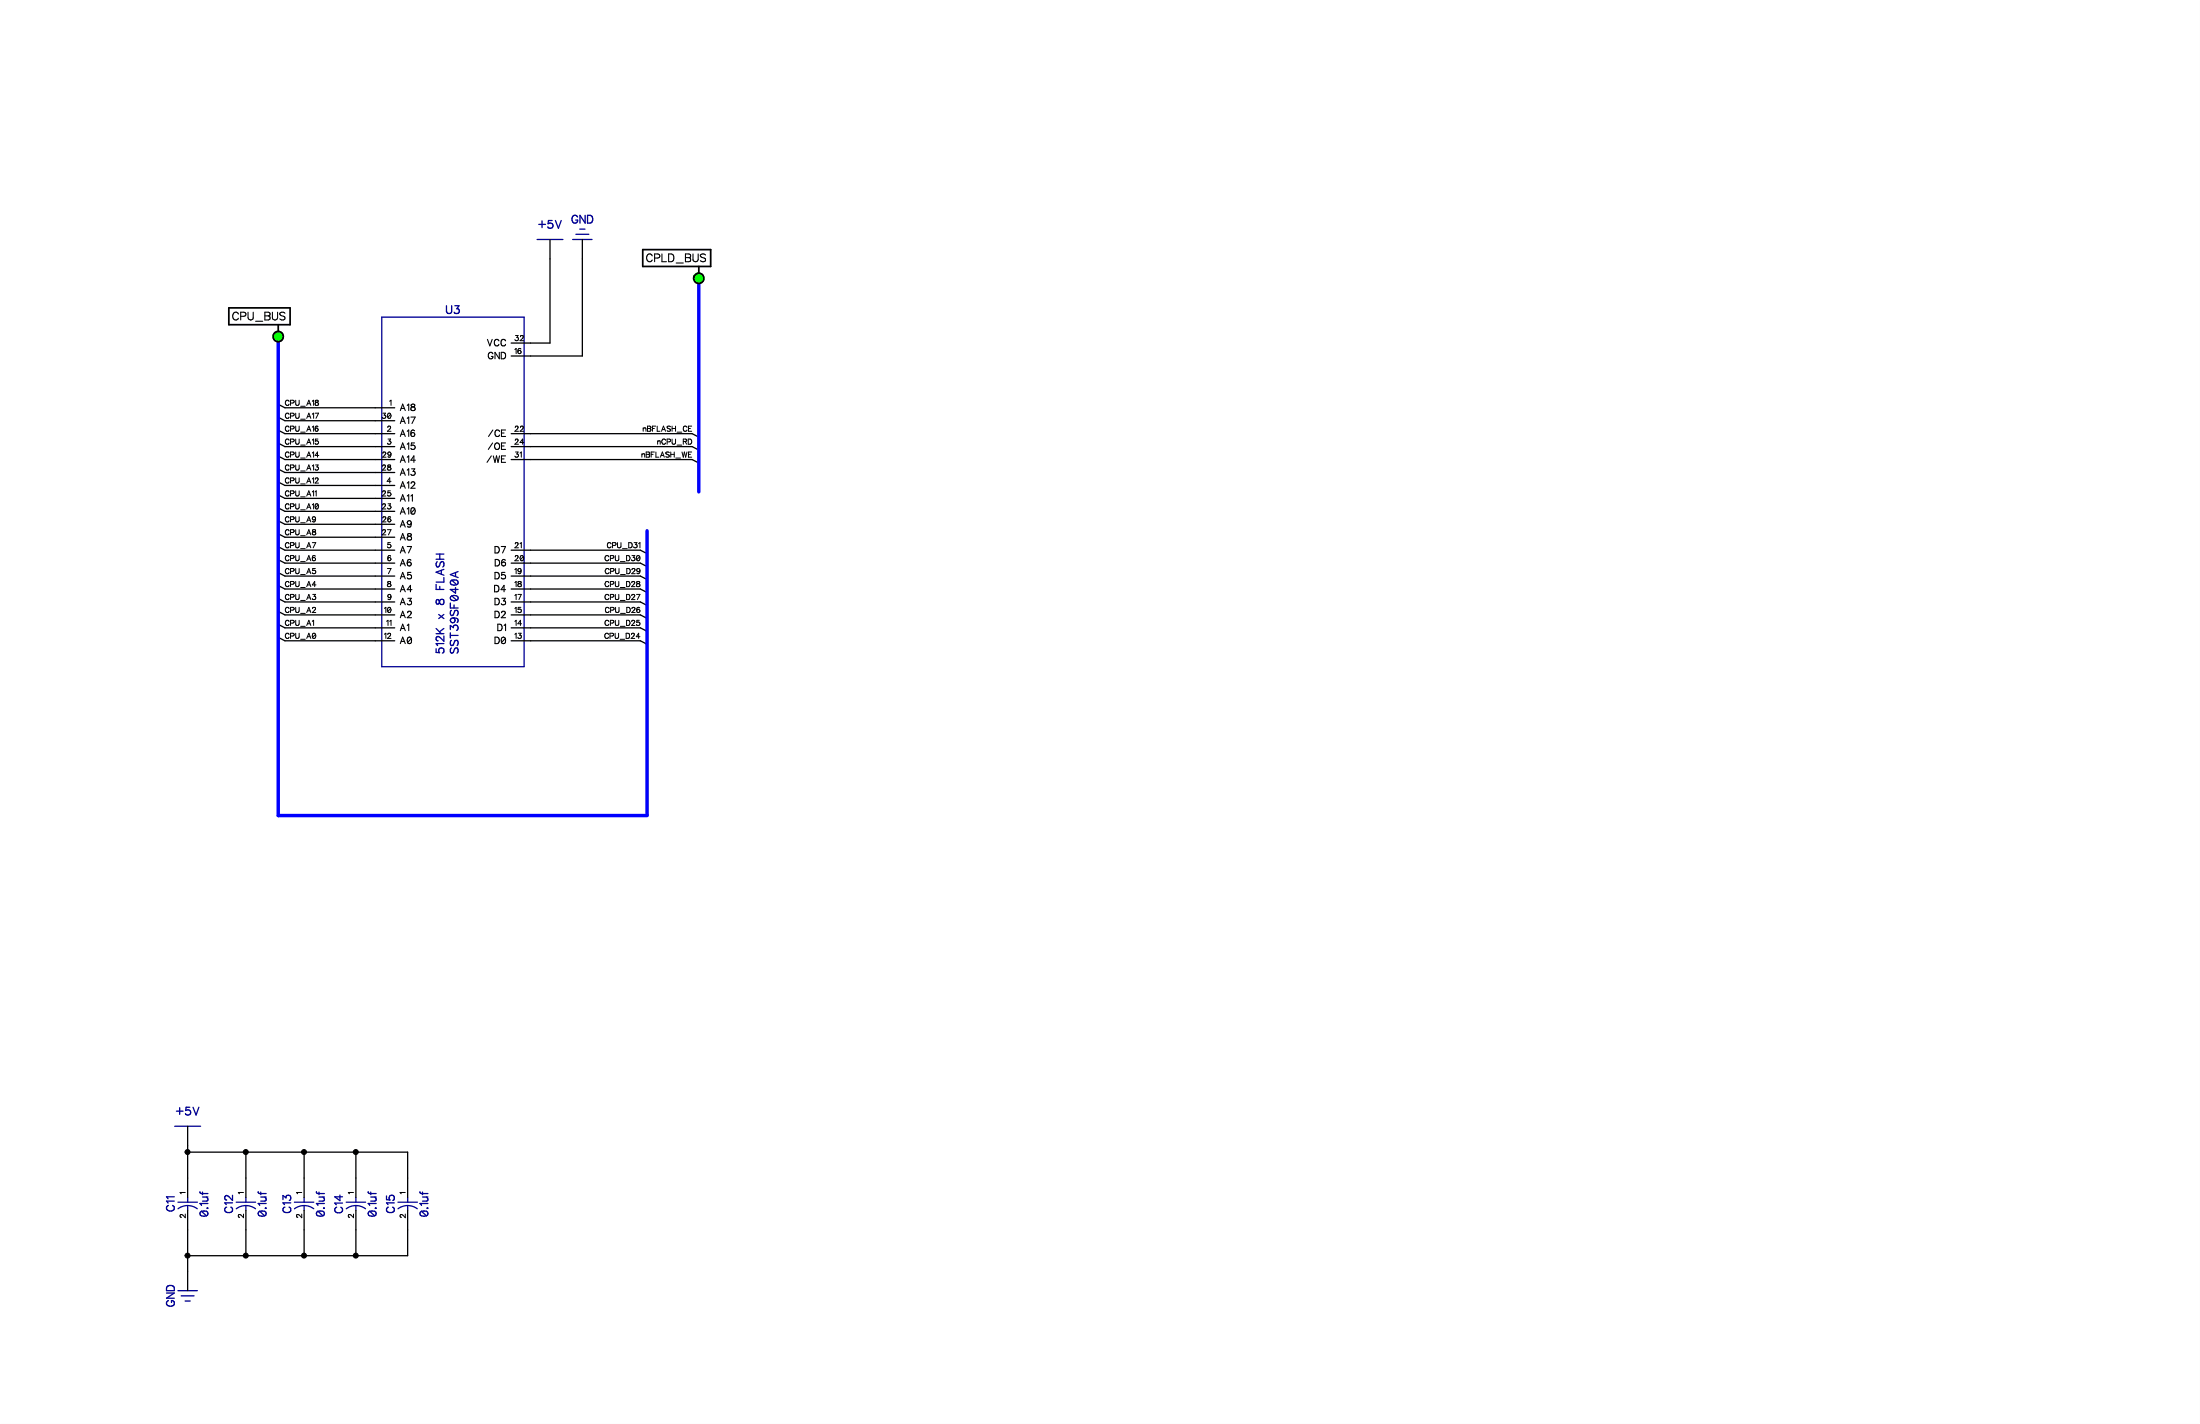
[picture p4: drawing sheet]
<svg xmlns="http://www.w3.org/2000/svg" width="432mm" height="279mm" viewBox="0 0 432 279" stroke-linecap="round" stroke-linejoin="round" font-family="sans-serif">
<g fill="#000" stroke="#000" stroke-width=".2">
<path d="M0 0h431.8v279.4h-431.8z"/>
<circle cx="36.8" cy="226" r=".49"/>
<circle cx="48.2" cy="226" r=".49"/>
<circle cx="59.7" cy="226" r=".49"/>
<circle cx="69.8" cy="226" r=".49"/>
<circle cx="36.8" cy="246.4" r=".49"/>
<circle cx="48.2" cy="246.4" r=".49"/>
<circle cx="59.7" cy="246.4" r=".49"/>
<circle cx="69.8" cy="246.4" r=".49"/>
</g>
<path d="M0 0h431.8v279.4h-431.8z" fill="#fff" stroke="#fff" stroke-width=".2"/>
<g fill="none" stroke="#000" stroke-width=".2">
<path d="M56.7 78.8a.37 .37 0 0 0-.4-.3 .37 .37 0 0 0-.3 .4v.3a.37 .37 0 0 0 .3 .3 .37 .37 0 0 0 .4-.2M57 79.1h.5l.2-.4-.2-.2h-.5v1M58 78.5l.1 .9 .2 .1h.2l.2-.3v-.7M59 79.7h.9M60.2 79.5l.4-1 .4 1M60.4 79.2h.4M61.3 78.7l.3-.2v1M61.9 78.6v.3l.5 .1 .1 .2-.1 .3h-.5l.1-.5 .4-.2v-.2zM76.5 78.7l.3-.2v1M101 68.6l.3-.2v1M101.2 65.8h.5l-.3 .4h.2a.36 .36 0 0 1 0 .6 .36 .36 0 0 1-.6-.2M102.2 66.1l.1-.3 .3 .1 .1 .1-.1 .4-.5 .4h.7"/>
<path d="M102.2 68.5l-.3-.1a.52 .52 0 0 0-.3 .6M56.7 81.3a.37 .37 0 0 0-.4-.2 .37 .37 0 0 0-.3 .3v.3a.37 .37 0 0 0 .3 .4 .37 .37 0 0 0 .4-.3M56.7 83.9a.37 .37 0 0 0-.4-.3 .37 .37 0 0 0-.3 .4v.2a.37 .37 0 0 0 .3 .4 .37 .37 0 0 0 .4-.2M56.7 86.4a.37 .37 0 0 0-.4-.3 .37 .37 0 0 0-.3 .4v.3a.37 .37 0 0 0 .3 .4 .37 .37 0 0 0 .4-.3M56.7 88.9a.37 .37 0 0 0-.4-.2 .37 .37 0 0 0-.3 .4v.2a.37 .37 0 0 0 .3 .4 .37 .37 0 0 0 .4-.2M56.7 91.5a.37 .37 0 0 0-.4-.3 .37 .37 0 0 0-.3 .4v.3a.37 .37 0 0 0 .3 .3 .37 .37 0 0 0 .4-.2M56.7 94a.37 .37 0 0 0-.4-.2 .37 .37 0 0 0-.3 .3v.3a.37 .37 0 0 0 .3 .4 .37 .37 0 0 0 .4-.3M56.7 96.6a.37 .37 0 0 0-.4-.3 .37 .37 0 0 0-.3 .4v.2a.37 .37 0 0 0 .3 .4 .37 .37 0 0 0 .4-.2M56.7 99.1a.37 .37 0 0 0-.4-.3 .37 .37 0 0 0-.3 .4v.3a.37 .37 0 0 0 .3 .4 .37 .37 0 0 0 .4-.3M57 81.6h.5l.2-.3-.2-.2h-.5v1M57 84.2h.5l.2-.4-.2-.2h-.5v1M57 86.7h.5l.2-.3-.2-.3h-.5v1.1"/>
<path d="M57 89.2h.5l.2-.3-.2-.2h-.5v1M57 91.8h.5l.2-.4-.2-.2h-.5v1M57 94.3h.5l.2-.3-.2-.2h-.5v1M57 96.9h.5l.2-.4-.2-.2h-.5v1M57 99.4h.5l.2-.3-.2-.3h-.5v1.1M58 81.1l.1 .9 .2 .1 .2-.1 .2-.2v-.7M58 83.6l.1 .9 .2 .1h.2l.2-.3v-.7M58 86.1v.8l.3 .3 .2-.1 .2-.2v-.8M58 88.7v.7l.3 .3h.2l.2-.3v-.7M58 91.2v.7l.3 .3h.2l.2-.3v-.7M58 93.8v.7l.3 .3 .2-.1 .2-.2v-.7M58 96.3l.1 .9 .2 .1h.2l.2-.3v-.7"/>
<path d="M58 98.8l.1 .9 .2 .2 .2-.1 .2-.2v-.8M59 97.5h.9M59 95h.9M59 92.4h.9M59 89.9h.9M59 87.3h.9M59 84.8h.9M59 82.3h.9M60.2 99.9l.4-1.1 .4 1.1M60.2 97.3l.4-1 .4 1M60.2 94.8l.4-1 .4 1M60.2 92.2l.4-1 .4 1"/>
<path d="M60.2 89.7l.4-1 .4 1M60.2 87.2l.4-1.1 .4 1.1M60.2 84.6l.4-1 .4 1M60.2 82.1l.4-1 .4 1M60.4 99.5h.4M60.4 97h.4M60.4 94.4h.4M60.4 91.9h.4M60.4 89.4h.4M60.4 86.8h.4M60.4 84.3h.4M60.4 81.7h.4"/>
<path d="M61.3 81.3l.3-.2v1M61.3 83.8l.3-.2v1M61.3 86.4l.3-.3v1.1M61.3 88.9l.3-.2v1M61.3 91.4l.3-.2v1M61.3 94l.3-.2v1M61.3 96.5l.3-.2v1M61.3 99.1l.3-.3v1.1M61.8 96.5l.3-.2v1M61.8 81.1h.7l-.5 1M61.9 94l.2-.2h.3v.2l-.1 .3-.5 .5h.7M61.9 91.2h.5l-.2 .4h.1a.34 .34 0 0 1 .1 .6 .34 .34 0 0 1-.6-.2"/>
<path d="M62.4 83.7h-.4l-.2 .6M62.4 86.1h-.5v.5a.36 .36 0 0 1 .5 0 .36 .36 0 0 1 0 .5 .36 .36 0 0 1-.6-.1M62.4 99.1v-.2h-.4l-.1 .8M62.4 99.1l.1 .3-.1 .4h-.4l-.1-.1M62.4 99.1l-.5 .6M62.6 89.4h-.8l.5-.7v1M75.1 99.1l.2-.3 .3 .1v.2l-.1 .3-.5 .5h.7M75.1 96.6l.1-.2 .3-.1 .1 .3-.6 .7h.7M75.1 91.4l.1-.1 .3-.1 .1 .3-.5 .7h.6M75.1 91.4v.1M75.1 88.9l.2-.2 .4 .2-.6 .8h.7M75.1 81.1h.5l-.2 .3h.1a.36 .36 0 0 1 .1 .6 .36 .36 0 0 1-.6-.1"/>
<path d="M76.1 83.9l.1-.2 .3-.1 .2 .3-.7 .7h.8M76.2 98.8h.5l-.3 .4h.1a.36 .36 0 0 1 .1 .6 .36 .36 0 0 1-.6-.1M76.2 91.3v.3l.4 .1 .2 .2a.36 .36 0 0 1-.4 .4 .36 .36 0 0 1-.4-.4l.7-.4-.1-.2zM76.2 86.1h.5l-.3 .4h.1a.36 .36 0 0 1 .1 .6 .36 .36 0 0 1-.6-.1M76.2 88.7l.5 .1 .1 .2-.2 .3a.32 .32 0 0 1-.4-.1 .32 .32 0 0 1 0-.5zM76.6 96.3h-.4l-.1 .4a.37 .37 0 0 1 .6 .1 .37 .37 0 0 1-.1 .5 .37 .37 0 0 1-.6-.2M76.7 81.3l-.1-.2h-.4l-.2 .4 .1 .4M76.7 81.3l.1 .4-.2 .3h-.4l-.1-.1M76.7 81.3l-.6 .6M76.8 94.4h-.8l.5-.6v1M76.8 89l-.2 .7-.4-.1M101.1 83.9l.1-.2 .3-.1 .2 .3-.7 .7h.8"/>
<path d="M101.2 88.7h.5l-.3 .4h.2a.36 .36 0 0 1 0 .6 .36 .36 0 0 1-.6-.2M101.6 86.2l-.3-.1-.2 .3M101.6 86.2h.1M101.6 86.2v.5l-.6 .5h.8M102.1 88.9l.2-.2v1M102.2 83.9v-.2l.3-.1 .2 .3-.6 .7h.7M102.8 86.8h-.7l.5-.7v1.1M126 89v.7M126 89.2l.2-.2 .3 .1v.6M126.2 83.9v.7M126.2 84.2l.2-.2h.3l.1 .6M126.8 88.7l.7 .1v.3l-.2 .1 .2 .2-.1 .3h-.6z"/>
<path d="M126.8 89.2h.5M127.1 83.6h.4l.3 .2-.3 .3 .3 .2-.2 .3h-.5zM127.1 84.1h.4M127.8 89.2h.4M128.1 84.1h.3M128.4 88.7h-.6v1M128.7 83.6h-.6v1M128.7 88.7v1h.6M129 83.6v1h.5M129.1 86.7l.1-.2h.3l.1 .7M129.1 86.5v.7M129.6 89.7l.4-1 .4 1"/>
<path d="M129.8 89.4h.4M129.8 84.6l.4-1 .4 1M130 84.3h.5M130.6 86.4a.39 .39 0 0 0-.4-.3 .39 .39 0 0 0-.3 .4 .45 .45 0 0 0 .1 .6 .45 .45 0 0 0 .6-.1v-.1M130.9 86.7l.7-.1v-.4l-.7-.1v1.1M131.4 88.8l-.3-.1-.4 .1 .1 .3 .6 .3v.2l-.3 .1-.4-.1M131.6 83.7l-.2-.1-.5 .1 .1 .3 .6 .3v.2l-.2 .1-.5-.1M131.7 89.2h.6M131.7 88.7v1M131.9 86.1l.1 .9 .2 .2 .3-.2 .1-.9M131.9 84.1h.7M131.9 83.6v1"/>
<path d="M132.3 88.7v1M132.6 83.6v1M132.6 89.9h1M132.9 87.3h.9M132.9 84.8h.9M133.9 88.7l.2 1 .2-1 .3 1 .2-1M134.1 86.6l.6-.1v-.3l-.6-.1v1.1M134.5 86.6l.3 .6M134.8 83.9l-.2-.3a.47 .47 0 0 0-.5 .6 .47 .47 0 0 0 .7 .3v-.1M135.1 86.1h.3a.54 .54 0 0 1 .4 .6 .54 .54 0 0 1-.4 .5h-.3zM135.1 84.1h.4M135.1 89.2h.4"/>
<path d="M135.8 88.7h-.7v1h.7M135.8 83.6h-.7v1h.7M56.7 101.6a.37 .37 0 0 0-.4-.2 .37 .37 0 0 0-.3 .4v.2a.37 .37 0 0 0 .3 .4 .37 .37 0 0 0 .4-.2M56.7 104.2a.37 .37 0 0 0-.4-.3 .37 .37 0 0 0-.3 .4v.3a.37 .37 0 0 0 .3 .3 .37 .37 0 0 0 .4-.2M56.7 106.7a.37 .37 0 0 0-.4-.2 .37 .37 0 0 0-.3 .3v.3a.37 .37 0 0 0 .3 .4 .37 .37 0 0 0 .4-.3M56.7 109.3a.37 .37 0 0 0-.4-.3 .37 .37 0 0 0-.3 .4v.2a.37 .37 0 0 0 .3 .4 .37 .37 0 0 0 .4-.2M56.7 111.8a.37 .37 0 0 0-.4-.3 .37 .37 0 0 0-.3 .4v.3a.37 .37 0 0 0 .3 .4 .37 .37 0 0 0 .4-.3M56.7 114.3a.37 .37 0 0 0-.4-.2 .37 .37 0 0 0-.3 .4v.2a.37 .37 0 0 0 .3 .4 .37 .37 0 0 0 .4-.2M56.7 116.9a.37 .37 0 0 0-.4-.3 .37 .37 0 0 0-.3 .4v.3a.37 .37 0 0 0 .3 .3 .37 .37 0 0 0 .4-.2M56.7 119.4a.37 .37 0 0 0-.4-.2 .37 .37 0 0 0-.3 .3v.3a.37 .37 0 0 0 .3 .4 .37 .37 0 0 0 .4-.3M57 101.9h.5l.2-.3-.2-.2h-.5v1M57 104.5h.5l.2-.4-.2-.2h-.5v1"/>
<path d="M57 107h.5l.2-.3-.2-.2h-.5v1M57 109.6h.5l.2-.4-.2-.2h-.5v1M57 112.1h.5l.2-.3-.2-.3h-.5v1.1M57 114.6h.5l.2-.3-.2-.2h-.5v1M57 117.2h.5l.2-.4-.2-.2h-.5v1M57 119.7h.5l.2-.3-.2-.2h-.5v1M58 101.4l.1 .9 .2 .1h.2l.2-.3v-.7M58 103.9v.7l.3 .3h.2l.2-.3v-.7M58 106.5l.1 .9 .2 .1 .2-.1 .2-.2v-.7M58 109v.7l.3 .3h.2l.2-.3v-.7M58 111.5l.1 .9 .2 .2 .2-.1 .2-.2v-.8M58 114.1l.1 .9 .2 .1h.2l.2-.3v-.7"/>
<path d="M58 116.6l.1 .9 .2 .1h.2l.2-.3v-.7M58 119.2l.1 .9 .2 .1 .2-.1 .2-.2v-.7M59 117.8h.9M59 115.3h.9M59 112.7h.9M59 110.2h.9M59 107.7h.9M59 105.1h.9M59 102.6h.9M59 100h.9M60.2 117.6l.4-1 .4 1M60.2 115.1l.4-1 .4 1"/>
<path d="M60.2 112.6l.4-1.1 .4 1.1M60.2 110l.4-1 .4 1M60.2 107.5l.4-1 .4 1M60.2 104.9l.4-1 .4 1M60.2 102.4l.4-1 .4 1M60.4 119.8h.4M60.4 117.3h.4M60.4 114.8h.4M60.4 112.2h.4M60.4 109.7h.4M60.4 107.1h.4M60.4 104.6h.4"/>
<path d="M60.4 102.1h.4M61.3 106.5h.7l-.5 1M61.3 119.4l.3-.2 .3 .1v.2l-.6 .7h.7M61.4 104v.3l.4 .1 .2 .2a.33 .33 0 0 1-.5 .3 .33 .33 0 0 1-.1-.5l.5-.1v-.2zM61.4 116.6h.5l-.3 .4a.34 .34 0 0 1 .4 .3 .34 .34 0 0 1-.3 .4 .34 .34 0 0 1-.4-.3M61.9 109.1l-.3-.1a.52 .52 0 0 0-.3 .7M61.9 111.5h-.5l-.1 .5a.36 .36 0 0 1 .6 0 .36 .36 0 0 1-.1 .5 .36 .36 0 0 1-.5-.1M61.9 101.7a.49 .49 0 0 1-.3 .7l-.3-.1M62 114.8h-.7l.5-.7v1M75.1 104.2l.2-.3 .3 .1v.1l-.1 .4-.5 .4h.7M75.1 101.6l.1-.2h.3l.2 .3-.6 .7h.7M75.1 101.6h.1"/>
<path d="M75.5 119.4l.2-.2v1M76 111.5h.8l-.6 1.1M76 103.9h.8l-.6 1M76.2 116.8l.2-.2 .3 .2 .1 .2-.2 .2h-.4zM76.2 114.1v.3l.4 .2 .2 .2a.36 .36 0 0 1-.4 .3 .36 .36 0 0 1-.4-.3l.7-.5-.1-.2zM76.2 109.4h.4l.2 .3-.2 .3-.4-.1zM76.2 101.8h.4l.2 .3-.2 .3-.4-.1zM76.6 106.5h-.4l-.1 .4a.37 .37 0 0 1 .6 0 .37 .37 0 0 1-.1 .6 .37 .37 0 0 1-.6-.2M76.7 119.4l-.1-.2h-.4l-.2 .4 .1 .4M76.7 119.4l.1 .4-.2 .3h-.4l-.1-.1M76.7 109.1h-.5l-.1 .6M76.7 101.5l-.5-.1-.1 .7"/>
<path d="M76.7 119.4l-.6 .6M76.8 117l-.2 .6-.4-.1M101 116.8l.3-.2v1M101 111.8l.3-.3v1.1M101 114.3l.3-.2v1M101 119.4l.3-.2v1M101.1 109.3l.2-.3 .3 .1 .1 .1-.1 .4-.6 .4h.8M101.1 106.7l.1-.2h.3l.2 .3-.7 .7h.8M101.6 116.6h.7l-.4 1M101.7 114.1v.3l.5 .2 .1 .2a.32 .32 0 0 1-.4 .3 .32 .32 0 0 1-.1-.5l.4-.2 .1-.2zM102.1 106.7l.2-.2v1M102.2 119.2h-.5v.4a.36 .36 0 0 1 .5 0 .36 .36 0 0 1 0 .5 .36 .36 0 0 1-.6-.1"/>
<path d="M102.3 111.9a.49 .49 0 0 1-.4 .7l-.2-.2M102.7 109.2l-.1-.1h-.4l-.1 .3 .1 .4M102.7 109.2l.1 .4-.2 .4h-.4v-.2M102.7 109.2l-.5 .6M119.5 116.9a.39 .39 0 0 0-.4-.3 .39 .39 0 0 0-.4 .4v.3a.39 .39 0 0 0 .4 .4 .39 .39 0 0 0 .4-.3M119.5 114.3a.39 .39 0 0 0-.4-.2 .39 .39 0 0 0-.4 .4v.2a.39 .39 0 0 0 .4 .4 .39 .39 0 0 0 .4-.2M119.5 109.3a.39 .39 0 0 0-.4-.3 .39 .39 0 0 0-.4 .4v.2a.39 .39 0 0 0 .4 .4 .39 .39 0 0 0 .4-.2M119.5 119.4l-.2-.2a.49 .49 0 0 0-.5 .5 .49 .49 0 0 0 .6 .4l.1-.2M119.5 111.8a.39 .39 0 0 0-.4-.3 .39 .39 0 0 0-.3 .4 .45 .45 0 0 0 .1 .6 .45 .45 0 0 0 .6-.1v-.1M119.8 117.2l.6-.1v-.4l-.6-.1v1M119.8 114.6l.6-.1v-.3l-.6-.1v1M119.8 109.6l.6-.2v-.3l-.6-.1v1"/>
<path d="M119.8 119.7l.6-.1 .1-.3-.7-.1v1M119.8 112.1l.7-.1v-.4l-.7-.1v1.1M119.9 106.7l-.2-.2a.47 .47 0 0 0-.5 .6 .47 .47 0 0 0 .7 .3v-.2M120.2 107l.6-.1 .1-.3-.7-.1v1M120.8 116.6v.9l.3 .1 .3-.1 .1-.9M120.8 114.1v.9l.3 .1 .3-.1 .1-.9M120.8 109v.9l.3 .1 .3-.1 .1-.9M120.8 119.2l.1 .9 .2 .1 .4-.1v-.9M120.8 111.5l.1 .9 .2 .2 .4-.2v-.9M121.2 106.5v.9l.3 .1 .3-.1 .1-.9M121.8 117.8h.9M121.8 115.3h.9"/>
<path d="M121.8 110.2h.9M121.8 112.7h.9M122.2 107.7h.9M123 116.6h.3a.54 .54 0 0 1 .4 .5 .54 .54 0 0 1-.4 .5h-.3zM123 114.1h.3a.54 .54 0 0 1 .4 .5 .54 .54 0 0 1-.4 .5h-.3zM123 109h.3a.54 .54 0 0 1 .4 .5 .54 .54 0 0 1-.4 .5h-.3zM123 119.2h.4a.54 .54 0 0 1 .3 .5 .54 .54 0 0 1-.3 .5h-.4zM123 111.5h.4a.54 .54 0 0 1 .3 .6 .54 .54 0 0 1-.3 .5h-.4zM123.4 106.5h.5a.56 .56 0 0 1-.2 1h-.3zM124 116.9l.2-.3 .4 .2-.6 .8h.6M124 114.3l.2-.2 .4 .2-.6 .8h.6M124 119.4l.2-.2 .4 .1v.2l-.6 .7h.7"/>
<path d="M124 111.8l.2-.3 .4 .1v.3l-.6 .7h.7M124 109h.6l-.3 .4a.34 .34 0 0 1 .3 .3 .34 .34 0 0 1-.3 .4 .34 .34 0 0 1-.3-.3M124.5 106.5h.5l-.3 .3a.34 .34 0 0 1 .4 .4 .34 .34 0 0 1-.3 .3 .34 .34 0 0 1-.4-.2M124.9 116.6h.7l-.5 1M125 114.1v.3l.6 .3v.3h-.6l.1-.4 .5-.3-.1-.2zM125.3 106.7l.3-.2v1M125.6 119.3l-.3-.1a.52 .52 0 0 0-.3 .6M125.6 109.2l-.2-.1h-.3l-.1 .7M125.6 109.2v.4l-.2 .4h-.3l-.1-.2M125.6 109.2l-.6 .6M125.6 111.9a.49 .49 0 0 1-.4 .7l-.2-.2M56.7 124.5a.37 .37 0 0 0-.4-.3 .37 .37 0 0 0-.3 .4v.3a.37 .37 0 0 0 .3 .4 .37 .37 0 0 0 .4-.3"/>
<path d="M56.7 122a.37 .37 0 0 0-.4-.3 .37 .37 0 0 0-.3 .4v.2a.37 .37 0 0 0 .3 .4 .37 .37 0 0 0 .4-.2M57 124.8h.5l.2-.3-.2-.3h-.5v1.1M57 122.3h.5l.2-.4-.2-.2h-.5v1M58 124.2l.1 .9 .2 .2 .2-.1 .2-.2v-.8M58 121.7v.7l.3 .3h.2l.2-.3v-.7M59 125.4h.9M59 122.9h.9M59 120.4h.9M60.2 125.3l.4-1.1 .4 1.1M60.2 122.7l.4-1 .4 1M60.2 120.2l.4-1 .4 1M60.4 124.9h.4"/>
<path d="M60.4 122.4h.4M61.3 121.9l.3-.2v1M61.9 124.5l-.2-.3-.3 .1-.1 .8M61.9 124.5l.1 .3-.2 .4h-.4l-.1-.1M61.9 124.5l-.6 .6M75.5 124.5l.2-.3v1.1M75.9 121.9l.3-.2v1M76.1 124.5l.2-.3 .3 .1 .1 .2-.2 .3-.5 .5h.8M76.5 121.9l.3-.2v1M101 124.5l.3-.3v1.1M101 121.9l.3-.2v1M101.7 124.2h.6l-.3 .4a.34 .34 0 0 1 .3 .3 .34 .34 0 0 1-.3 .4 .34 .34 0 0 1-.4-.2"/>
<path d="M102.4 122.4h-.8l.6-.7v1M119.4 124.5a.37 .37 0 0 0-.4-.3 .37 .37 0 0 0-.3 .4v.3a.37 .37 0 0 0 .3 .4 .37 .37 0 0 0 .4-.3M119.5 122a.39 .39 0 0 0-.4-.3 .39 .39 0 0 0-.4 .4v.2a.39 .39 0 0 0 .4 .4 .39 .39 0 0 0 .4-.2M119.7 124.8h.5l.2-.3-.2-.3h-.5v1.1M119.8 122.3l.6-.2v-.3l-.6-.1v1M120.7 124.2l.1 .9 .2 .2 .2-.1 .2-.2v-.8M120.8 121.7v.9l.3 .1 .3-.1 .1-.9M121.7 125.4h.9M121.8 122.9h.9M121.8 120.4h.9M122.9 124.2l.6 .2 .1 .5-.2 .3-.5 .1zM123 121.7h.3a.54 .54 0 0 1 .4 .5 .54 .54 0 0 1-.4 .5h-.3z"/>
<path d="M124 124.5l.1-.3 .3 .1 .1 .2-.1 .3-.5 .5h.7M124 122l.2-.3 .4 .2-.6 .8h.6M125.5 121.7h-.5v.4a.36 .36 0 0 1 .5 0 .36 .36 0 0 1 0 .6 .36 .36 0 0 1-.6-.2M125.6 124.9h-.7l.4-.7v1.1M36.4 238.2v.7l-.8-.6-.3 .2 .1 .3h.2M36.4 234h-1.1l.3 .2M47.8 238.2v.7l-.5-.5-.3-.1-.2 .1v.3l.2 .1M47.8 234h-1l.2 .2M58.4 238.8h.1M59.2 238.2v.7l-.7-.6-.3 .2 .1 .3h.1M59.2 234h-1l.2 .2M69.4 238.2v.7l-.5-.5-.3-.1-.2 .1v.3l.2 .1"/>
<path d="M69.4 234h-1l.2 .2M79.5 238.2v.7l-.4-.5-.4-.1-.1 .1-.1 .3 .3 .1M79.5 234h-1l.2 .2"/>
<circle cx="102" cy="69.1" r=".33"/>
<circle cx="62.2" cy="84.3" r=".31"/>
<circle cx="61.6" cy="101.7" r=".33"/>
<circle cx="61.6" cy="109.7" r=".31"/>
<circle cx="102" cy="111.9" r=".31"/>
<circle cx="125.3" cy="111.9" r=".33"/>
<circle cx="125.3" cy="119.9" r=".31"/>
</g>
<g fill="none" stroke="#000" stroke-width=".25">
<path d="M107.9 47v20.3h-7.6M114.3 47v22.8h-14M54.6 79.3l1.3 .7h21.6M54.6 99.7l1.3 .6h21.6M54.6 97.1l1.3 .7h21.6M54.6 94.6l1.3 .6h21.6M54.6 92l1.3 .7h21.6M54.6 89.5l1.3 .7h21.6M54.6 87l1.3 .6h21.6M54.6 84.4l1.3 .7h21.6M54.6 81.9l1.3 .6h21.6M100.3 90.2h35.5l1.4 .6"/>
<path d="M100.3 87.6h35.5l1.4 .7M100.3 85.1h35.5l1.4 .7M54.6 120l1.3 .7h21.6M54.6 117.4l1.3 .7h21.6M54.6 114.9l1.3 .7h21.6M54.6 112.4l1.3 .6h21.6M54.6 109.8l1.3 .7h21.6M54.6 107.3l1.3 .6h21.6M54.6 104.7l1.3 .7h21.6M54.6 102.2l1.3 .7h21.6M100.3 118.1h25.4l1.3 .7M100.3 115.6h25.4l1.3 .6"/>
<path d="M100.3 113h25.4l1.3 .7M100.3 110.5h25.4l1.3 .7M100.3 107.9h25.4l1.3 .7M54.6 125.1l1.3 .6h21.6M54.6 122.5l1.3 .7h21.6M100.3 125.7h25.4l1.3 .7M100.3 123.2h25.4l1.3 .7M100.3 120.7h25.4l1.3 .6M36.8 221v13.9M36.8 237.5v15.7M36.8 226.1h43.2v8.8M48.3 226.1v8.8"/>
<path d="M48.3 237.5v8.9M59.7 226.1v8.8M59.7 237.5v8.9M69.8 226.1v8.8M69.8 237.5v8.9M80 237.5v8.9h-43.2"/>
</g>
<path d="M137.2 54.6v41.9M54.6 66v94h72.4v-55.9" fill="none" stroke="#00f" stroke-width=".68"/>
<g fill="#0f0" stroke="#0f0" stroke-width=".34">
<circle cx="54.6" cy="66" r="1"/>
<circle cx="137.1" cy="54.6" r="1"/>
</g>
<g fill="none" stroke="#000" stroke-width=".34">
<path d="M126.2 49h13.3v3.3h-13.3zM137.2 52.3v1.3M44.9 60.4h12v3.3h-12zM54.6 63.7v1.3"/>
<circle cx="137.2" cy="54.6" r=".99"/>
<circle cx="54.6" cy="66" r=".99"/>
</g>
<g fill="none" stroke="#000" stroke-width=".21">
<path d="M128 50.2a.56 .56 0 0 0-.6-.4 .56 .56 0 0 0-.5 .6 .63 .63 0 0 0 .3 .8 .63 .63 0 0 0 .8-.2M128.5 50.6l.8-.1 .2-.4-.4-.3h-.6v1.6M129.9 49.8v1.6h.9M131.2 49.8h.5a.82 .82 0 0 1 .6 .8 .82 .82 0 0 1-.6 .8h-.5zM132.7 51.6h1.4M134.5 49.8h.7l.3 .2v.4l-.3 .1 .3 .2v.5l-1 .2zM134.5 50.5h.7M136 49.8v1.1a.52 .52 0 0 0 .5 .5 .52 .52 0 0 0 .5-.5v-1.1M138.5 50a.58 .58 0 0 0-.6-.2 .58 .58 0 0 0-.4 .4l.3 .3 .6 .3 .1 .3a.67 .67 0 0 1-1 0M46.8 61.6a.56 .56 0 0 0-.7-.3 .56 .56 0 0 0-.4 .5 .63 .63 0 0 0 .2 .9 .63 .63 0 0 0 .9-.3M47.2 62.1l.9-.1 .2-.4-.4-.3h-.7v1.5M48.7 61.3v1.1l.1 .2 .3 .2 .6-.2v-1.3"/>
<path d="M50.2 63h1.4M52 61.3h.7l.3 .1v.4l-.3 .2 .3 .1v.6l-1 .1zM52 62h.7M53.5 61.3v1.1a.52 .52 0 0 0 .5 .4 .52 .52 0 0 0 .5-.4v-1.1M55.9 61.5a.58 .58 0 0 0-.5-.3 .58 .58 0 0 0-.5 .4l.3 .3 .7 .3v.4a.67 .67 0 0 1-1 0M79.9 79.5l.3-.2v1.3M80.7 79.5l.2 .3 .4 .1 .2 .2a.45 .45 0 0 1-.3 .5 .45 .45 0 0 1-.6-.3 .6 .6 0 0 1 .8-.6v-.2l-.2-.2zM95.7 66.6l.4 1.3 .5-1.3M96.7 69.4v-.1a.61 .61 0 0 0-.9 .3 .61 .61 0 0 0 .4 .8l.5-.2v-.3h-.3M97.9 66.9v-.1a.6 .6 0 0 0-.9 .3 .6 .6 0 0 0 .6 .8l.3-.3M98 69.1v1.3l-.8-1.3v1.3M98.4 69.1h.4a.68 .68 0 0 1 .4 .7 .68 .68 0 0 1-.4 .6h-.4z"/>
<path d="M99.2 66.9v-.1a.62 .62 0 0 0-.9 .2 .62 .62 0 0 0 .3 .8h.5l.1-.2M78.6 98.3l.4-1.2 .5 1.2M78.6 95.8l.4-1.3 .5 1.3M78.6 93.3l.4-1.3 .5 1.3M78.6 90.7l.4-1.2 .5 1.2M78.6 88.2l.4-1.3 .5 1.3M78.6 85.6l.4-1.2 .5 1.2M78.6 83.1l.4-1.3 .5 1.3M78.6 80.6l.4-1.3 .5 1.3M78.7 97.9h.7M78.7 95.4h.7M78.7 92.8h.7"/>
<path d="M78.7 90.3h.7M78.7 87.8h.7M78.7 85.2h.7M78.7 82.7h.7M78.7 80.1h.7M79.9 82.1l.3-.3v1.3M79.9 84.6l.3-.2v1.2M79.9 87.2l.3-.3v1.3M79.9 89.7l.3-.2v1.2M79.9 92.2l.3-.2v1.3M79.9 94.8l.3-.3v1.3M79.9 97.3l.3-.2v1.2"/>
<path d="M79.9 99.9l.3-.3v1.3M80.6 97.3l.3-.2v1.2M80.6 81.8h.9l-.6 1.3M80.7 94.8l.2-.3h.3l.2 .4-.8 .9h.9M80.8 92h.6l-.3 .5a.41 .41 0 0 1 .3 .7 .41 .41 0 0 1-.8-.2M81.4 84.5h-.1a.37 .37 0 0 0-.6 .1l-.1 .6M81.4 86.9h-.6l-.1 .6a.48 .48 0 0 1 .5-.1 .48 .48 0 0 1 .3 .4l-.4 .4-.3-.1-.2-.1M81.4 99.9a.38 .38 0 0 0-.4-.3 .38 .38 0 0 0-.3 .3v.8M81.4 99.9l.1 .4-.2 .5h-.5l-.1-.1M81.4 99.9l-.7 .8M81.5 90.3h-.9l.6-.8v1.2M96.4 89.5l-.8 1.2"/>
<path d="M96.7 86.9l-.9 1.3M96.7 84.4l-.8 1.2M96.8 89.5l.4 1.2 .3-1.2 .2 1.2 .3-1.2M97.2 87.1a.61 .61 0 0 1 .9 .2 .61 .61 0 0 1-.4 .9 .67 .67 0 0 1-.6-.4 .67 .67 0 0 1 .1-.7zM98 84.7v-.2a.6 .6 0 0 0-.9 .4 .6 .6 0 0 0 .6 .7l.3-.3M98.4 85h.5M98.4 87.5h.5M98.4 90h.5M99.2 84.4h-.8v1.2h.8M99.2 86.9h-.8v1.3h.8M99.2 89.5h-.8v1.2h.8M78.6 118.7l.4-1.3 .5 1.3"/>
<path d="M78.6 116.1l.4-1.2 .5 1.2M78.6 113.6l.4-1.3 .5 1.3M78.6 111l.4-1.2 .5 1.2M78.6 108.5l.4-1.3 .5 1.3M78.6 106l.4-1.3 .5 1.3M78.6 103.4l.4-1.2 .5 1.2M78.6 100.9l.4-1.3 .5 1.3M78.7 118.2h.7M78.7 115.7h.7M78.7 113.2h.7M78.7 110.6h.7M78.7 108.1h.7"/>
<path d="M78.7 105.5h.7M78.7 103h.7M78.7 100.5h.7M79.9 102.5v.1M79.9 110.6l.2 .4h.2M79.9 107.2h.9l-.6 1.3M79.9 102.6l.4 .4M80.1 104.8v.3l.3 .1a.36 .36 0 0 1 .4 .4 .36 .36 0 0 1-.3 .4l-.4-.1-.2-.4 .2-.2 .5-.1 .1-.3-.2-.2zM80.1 117.4h.6l-.4 .5a.41 .41 0 0 1 .4 .6 .41 .41 0 0 1-.7 0l-.1-.1M80.3 110.3h-.2l-.2 .3M80.3 111h.1M80.3 110.3h.1"/>
<path d="M80.3 103h.1M80.3 102.2l-.4 .3M80.3 102.2h.1M80.3 110.3h.3l.1 .3-.1 .4h-.3M80.3 102.2l.3 .1 .1 .3M80.6 109.9l-.3-.1a.7 .7 0 0 0-.4 .8M80.6 112.3h-.5l-.1 .6a.45 .45 0 0 1 .7 0 .45 .45 0 0 1-.1 .7 .45 .45 0 0 1-.7-.2M80.7 102.6a.64 .64 0 0 1-.4 .8l-.3-.1M80.7 102.6l-.4 .4M80.9 115.7h-1l.7-.8v1.2M97.1 114.9h.4a.68 .68 0 0 1 .4 .6 .68 .68 0 0 1-.4 .6h-.4zM97.2 112.3h.4a.68 .68 0 0 1 .4 .6 .68 .68 0 0 1-.4 .7h-.4z"/>
<path d="M97.2 107.2h.4a.68 .68 0 0 1 .4 .7 .68 .68 0 0 1-.4 .6h-.4zM97.2 117.4h.4a.68 .68 0 0 1 .4 .6 .68 .68 0 0 1-.4 .7h-.4zM97.2 119.9h.4a.68 .68 0 0 1 .4 .7 .68 .68 0 0 1-.4 .6h-.4zM97.2 109.8h.4a.68 .68 0 0 1 .5 .6 .68 .68 0 0 1-.5 .6h-.4zM98.4 107.2h.8l-.6 1.3M98.5 117.4h.7l-.4 .5a.43 .43 0 0 1 .3 .7 .43 .43 0 0 1-.7-.2M99.1 112.3h-.6l-.1 .6a.56 .56 0 0 1 .8 0 .47 .47 0 0 1-.2 .7 .47 .47 0 0 1-.6-.2M99.2 109.9h-.1a.37 .37 0 0 0-.6 .1l-.1 .6M99.2 115.7h-.9l.6-.8v1.2M78.6 126.3l.4-1.3 .5 1.3M78.6 123.7l.4-1.2 .5 1.2M78.6 121.2l.4-1.3 .5 1.3"/>
<path d="M78.7 125.9h.7M78.7 123.3h.7M78.7 120.8h.7M79.9 122.7l.3-.2v1.2M80 120.2l.2-.3h.3l.2 .4-.8 .9h.9M80.7 125.3a.38 .38 0 0 0-.3-.3 .38 .38 0 0 0-.4 .3v.8M80.7 125.3v.8l-.1 .1h-.5l-.1-.1M80.7 125.3l-.7 .8M97.2 125h.4a.68 .68 0 0 1 .4 .6 .68 .68 0 0 1-.4 .7h-.4zM97.7 122.5h.4a.68 .68 0 0 1 .5 .6 .68 .68 0 0 1-.5 .6h-.4zM98.4 120.2l.3-.3h.2l.3 .4-.8 .9h.8M98.9 122.7l.3-.2v1.2"/>
<path d="M99.2 125.3v.8l-.1 .1h-.5l-.2-.1M99.2 125.3a.41 .41 0 0 0-.4-.3 .41 .41 0 0 0-.4 .3v.8M99.2 125.3l-.8 .8"/>
<circle cx="81" cy="85.3" r=".39"/>
<circle cx="98.8" cy="110.7" r=".41"/>
</g>
<g fill="none" stroke="#000096" stroke-width=".25">
<path d="M87.6 60v1.1a.52 .52 0 0 0 .5 .4 .52 .52 0 0 0 .5-.4v-1.1M89.3 60h.8l-.4 .6a.49 .49 0 0 1 .5 .6 .49 .49 0 0 1-.7 .3l-.3-.2M105.4 47h5.1M105.7 44h1.4M106.4 43.3v1.4M108.4 43.3h-.7l-.1 .6a.55 .55 0 0 1 .8-.1 .55 .55 0 0 1-.1 .9 .55 .55 0 0 1-.8-.2M109 43.3l.6 1.5 .6-1.5M112.4 47h3.8M113 46h2.6M113.4 42.6l-.1-.1a.54 .54 0 0 0-.9 0l-.1 .3a.62 .62 0 0 0 .2 .9 .62 .62 0 0 0 .9-.3v-.2h-.4M113.8 45h1M114.9 42.2v1.6l-1.1-1.6v1.6"/>
<path d="M115.3 42.2h.5a.82 .82 0 0 1 .5 .8 .82 .82 0 0 1-.5 .8h-.5zM74.9 62.2h28v68.6h-28zM85.6 114.7v1h1.5M85.6 109.7h1.5M85.6 108.7h1.5M85.7 117.7a.58 .58 0 0 0 .1 .8l.4-.2a.55 .55 0 0 1 .2-.6 .55 .55 0 0 1 .7 0v.5a.43 .43 0 0 1-.3 .4 .43 .43 0 0 1-.5-.2l-.2-.7zM85.8 110.2a.6 .6 0 0 0 .2 1.1l.7-1.1h.2l.2 .4v.5l-.2 .2M86.3 108.7v1M86.3 115.1v.6M86.6 111.9v.7M87.1 113.3v.9h-1.5M87.1 111.7l-1.5 .6 1.5 .6"/>
<path d="M88.4 118.3v1h1.5M88.6 119.8l-.2 .3v.5l.2 .2 .4-.2 .3-.8h.4a.67 .67 0 0 1 0 1M88.7 113.8a.48 .48 0 0 0-.3 .5 .48 .48 0 0 0 .3 .4h.9M88.7 116.9a.45 .45 0 0 0-.3 .4 .45 .45 0 0 0 .3 .5h.9M88.7 113.8h.9a.48 .48 0 0 1 .3 .5 .48 .48 0 0 1-.3 .4M88.7 116.9l.3-.1a.68 .68 0 0 1 .9 .6l-.3 .4M88.7 116.9l.9 .9M88.7 113.8l.9 .9M89.1 118.7v.6M89.4 115.3v1.1l-1-.7h1.5M89.4 112.4v.7M89.9 112.1l-1.5 .6 1.5 .6"/>
<path d="M85.6 127.3v.7l.7 .1a.53 .53 0 0 1 0-.8 .53 .53 0 0 1 .8 .1 .53 .53 0 0 1-.3 .7M85.6 124.3h1.5M85.6 123.3l1 1M86.1 120.6l1 .8M87.1 124.8v1l-.7-.7-.5-.2-.2 .1-.1 .5 .4 .2M87.1 126.3h-1.5l.3 .4M87.1 123.3l-.8 .7M87.1 120.6l-1 .8M88.4 123.5v-.8l.6 .4a.51 .51 0 0 1 .7-.4 .51 .51 0 0 1 .1 .8l-.2 .2M88.4 124.2v1M88.4 124.7h1.5M88.6 127.1l-.2 .4v.5l.2 .1 .4-.1 .2-.7a.34 .34 0 0 1 .6 0 .65 .65 0 0 1-.1 .8"/>
<path d="M88.6 125.6a.59 .59 0 0 0 .1 1.1l.3-.2 .2-.7 .5-.2a.67 .67 0 0 1 0 1.1M88.9 121.2a.74 .74 0 0 1 1 .6l-.2 .3M34.6 218h1.3M35.3 217.3v1.4M37.3 217.3h-.8l-.1 .6a.55 .55 0 0 1 .9-.1 .55 .55 0 0 1-.1 .9 .55 .55 0 0 1-.8-.2M37.9 217.3l.6 1.5 .5-1.5M33.1 236.5a.56 .56 0 0 0-.4 .7 .56 .56 0 0 0 .6 .4h.4a.57 .57 0 0 0 .5-.4 .57 .57 0 0 0-.3-.7M34.2 235.7h-1.5l.3 .4M34.2 234.8h-1.5l.3 .4M34.3 221h5.1M34.9 235.9h3.8M34.9 237.2a3.2 3.2 0 0 1 3.8 0"/>
<path d="M36.8 234.9v1M36.8 236.5v1M39.2 233.8l.1 .3 .2 .1h1.3M39.5 237.7h1a.48 .48 0 0 1 .3 .4 .48 .48 0 0 1-.3 .4M39.5 237.7a.48 .48 0 0 0-.3 .4 .48 .48 0 0 0 .3 .4h1M39.5 237.7l1 .8M39.8 234.9h1M39.8 233.9v.5M40.5 234.9l.3 .3-.1 .4-.9 .1M40.6 237.1h.2zM40.8 236.1h-1.6l.3 .4M44.5 236.9a.54 .54 0 0 0-.4 .6 .54 .54 0 0 0 .6 .4h.4a.55 .55 0 0 0 .5-.4 .55 .55 0 0 0-.3-.6"/>
<path d="M45.6 234.5v1l-.7-.7-.5-.2-.3 .3v.3l.4 .3M45.6 236h-1.5l.3 .3M46.4 235.9h3.8M46.4 237.2a3.2 3.2 0 0 1 3.8 0M48.3 234.9v1M48.3 236.5v1M50.7 233.8l.1 .3 .2 .1h1.2M51 237.7h.9a.48 .48 0 0 1 .3 .4 .48 .48 0 0 1-.3 .4M51 237.7a.48 .48 0 0 0-.3 .4 .48 .48 0 0 0 .3 .4h.9M51 237.7l.9 .8M51.2 234.9h1M51.2 233.9v.5"/>
<path d="M51.9 234.9l.3 .3v.4l-1 .1M52.2 237v.1zM52.2 236.1h-1.5l.3 .4M55.5 235.4v-.8l.6 .4a.52 .52 0 0 1 .5-.5 .52 .52 0 0 1 .6 .5 .52 .52 0 0 1-.4 .5M55.9 236.9a.54 .54 0 0 0-.4 .6 .54 .54 0 0 0 .6 .4h.4a.55 .55 0 0 0 .6-.4 .55 .55 0 0 0-.4-.6M57.1 236h-1.6l.3 .3M57.8 235.9h3.8M57.8 237.2a3.2 3.2 0 0 1 3.8 0M59.7 234.9v1M59.7 236.5v1M62.1 233.8l.1 .3 .2 .1h1.3M62.4 237.7h1a.48 .48 0 0 1 .3 .4 .48 .48 0 0 1-.3 .4"/>
<path d="M62.4 237.7a.48 .48 0 0 0-.3 .4 .48 .48 0 0 0 .3 .4h1M62.4 237.7l1 .8M62.6 234.9h1.1M62.6 233.9v.5M63.4 234.9l.3 .3-.1 .4-1 .1M63.5 237.1h.2zM63.7 236.1h-1.6l.3 .4M66.1 236.9a.56 .56 0 0 0-.4 .6 .56 .56 0 0 0 .6 .5 .67 .67 0 0 0 .7-.2 .67 .67 0 0 0 .2-.7l-.3-.2M66.7 234.5v1.1l-1-.8h1.5M67.2 236.1h-1.5l.3 .3M67.9 235.9h3.9M68 237.2a3.2 3.2 0 0 1 3.7 0"/>
<path d="M69.8 234.9v1M69.8 236.5v1M72.3 233.8v.3l.3 .1h1.2M72.6 237.7h.9a.48 .48 0 0 1 .3 .4 .48 .48 0 0 1-.3 .4M72.6 237.7a.48 .48 0 0 0-.3 .4 .48 .48 0 0 0 .3 .4h.9M72.6 237.7l.9 .8M72.8 234.9h1M72.8 233.9v.5M73.5 234.9l.3 .3-.1 .4-.9 .1M73.7 237v.1zM73.8 236.1h-1.5l.3 .4M75.9 234.7v.7l.6 .1a.53 .53 0 0 1 0-.9 .53 .53 0 0 1 .8 .2 .53 .53 0 0 1-.2 .7"/>
<path d="M76.2 236.9a.54 .54 0 0 0-.3 .6 .54 .54 0 0 0 .6 .4h.3a.55 .55 0 0 0 .6-.4 .55 .55 0 0 0-.4-.6M77.4 236h-1.5l.3 .3M78.1 235.9h3.8M78.1 237.2a3.2 3.2 0 0 1 3.8 0M80 234.9v1M80 236.5v1M82.4 233.8l.1 .3 .2 .1h1.3M82.7 237.7h1a.48 .48 0 0 1 .3 .4 .48 .48 0 0 1-.3 .4M82.7 237.7a.48 .48 0 0 0-.3 .4 .48 .48 0 0 0 .3 .4h1M82.7 237.7l1 .8M82.9 234.9h1.1M82.9 233.9v.5"/>
<path d="M83.7 234.9l.3 .3-.1 .4-1 .1M83.9 237v.1zM84 236.1h-1.6l.3 .4M32.7 253.7h1.5l-1.5 1h1.5M32.9 252.3l.4-.1 .7 .1 .2 .2v.7h-1.5v-.5zM33.1 255.2a.56 .56 0 0 0-.4 .6 .56 .56 0 0 0 .6 .5h.4a.55 .55 0 0 0 .5-.6 .55 .55 0 0 0-.5-.5v.4M34.9 253.2h3.8M35.6 254.3h2.5M36.3 255.3h1"/>
<circle cx="88.9" cy="121.7" r=".46"/>
</g>
<g font-size="2.9">
<text x="124.9" y="51.8">CPLD_BUS</text>
<text x="43.9" y="63.3">CPU_BUS</text>
</g>
<g font-size="2.5">
<text x="105.6" y="45.3">+5V</text>
<text x="112.1" y="44.2">GND</text>
<text x="87.5" y="62">U3</text>
<text x="87.6" y="128.3" transform="rotate(-90 87.6 128.3)">512K x 8 FLASH</text>
<text x="90.4" y="128.3" transform="rotate(-90 90.4 128.3)">SST39SF040A</text>
<text x="34.5" y="219.2">+5V</text>
<text x="34.7" y="237.7" transform="rotate(-90 34.7 237.7)">C11</text>
<text x="41.3" y="238.7" transform="rotate(-90 41.3 238.7)">0.1uf</text>
<text x="46.1" y="238" transform="rotate(-90 46.1 238)">C12</text>
<text x="52.7" y="238.7" transform="rotate(-90 52.7 238.7)">0.1uf</text>
<text x="57.5" y="238" transform="rotate(-90 57.5 238)">C13</text>
<text x="64.1" y="238.7" transform="rotate(-90 64.1 238.7)">0.1uf</text>
<text x="67.7" y="238.1" transform="rotate(-90 67.7 238.1)">C14</text>
<text x="74.3" y="238.7" transform="rotate(-90 74.3 238.7)">0.1uf</text>
<text x="77.9" y="238" transform="rotate(-90 77.9 238)">C15</text>
<text x="84.4" y="238.7" transform="rotate(-90 84.4 238.7)">0.1uf</text>
<text x="34.7" y="256.4" transform="rotate(-90 34.7 256.4)">GND</text>
</g>
<g font-size="2.1">
<text x="95.6" y="68.3">VCC</text>
<text x="95.7" y="70.8">GND</text>
<text x="78.5" y="83.5">A17</text>
<text x="78.5" y="81">A18</text>
<text x="78.5" y="88.6">A15</text>
<text x="78.5" y="86">A16</text>
<text x="95.7" y="88.6">/OE</text>
<text x="95.8" y="86">/CE</text>
<text x="78.5" y="93.7">A13</text>
<text x="78.5" y="91.1">A14</text>
<text x="95.5" y="91.1">/WE</text>
<text x="78.5" y="101.3">A10</text>
<text x="78.5" y="98.7">A11</text>
<text x="78.5" y="96.2">A12</text>
<text x="78.5" y="106.4">A8</text>
<text x="78.5" y="103.8">A9</text>
<text x="78.5" y="114">A5</text>
<text x="78.5" y="111.4">A6</text>
<text x="78.5" y="108.9">A7</text>
<text x="97" y="114">D5</text>
<text x="97" y="108.9">D7</text>
<text x="97.1" y="111.4">D6</text>
<text x="78.5" y="119.1">A3</text>
<text x="78.5" y="116.5">A4</text>
<text x="97" y="116.5">D4</text>
<text x="97" y="119.1">D3</text>
<text x="78.5" y="124.1">A1</text>
<text x="78.5" y="121.6">A2</text>
<text x="97" y="121.6">D2</text>
<text x="97.6" y="124.1">D1</text>
<text x="78.5" y="126.7">A0</text>
<text x="97" y="126.7">D0</text>
</g>
<g font-size="1.7">
<text x="101" y="69.7">16</text>
<text x="101" y="67.2">32</text>
<text x="75" y="82.4">30</text>
<text x="76.4" y="79.9">1</text>
<text x="76" y="87.5">3</text>
<text x="76" y="84.9">2</text>
<text x="101" y="84.9">22</text>
<text x="101" y="87.5">24</text>
<text x="75" y="92.6">28</text>
<text x="75" y="90">29</text>
<text x="75.9" y="95.1">4</text>
<text x="101" y="90">31</text>
<text x="75" y="100.2">23</text>
<text x="75" y="97.6">25</text>
<text x="75" y="105.3">27</text>
<text x="75" y="102.7">26</text>
<text x="76" y="107.8">5</text>
<text x="101" y="107.8">21</text>
<text x="76" y="112.9">7</text>
<text x="76" y="110.3">6</text>
<text x="101" y="112.9">19</text>
<text x="101" y="110.3">20</text>
<text x="76" y="115.4">8</text>
<text x="76" y="118">9</text>
<text x="101" y="118">17</text>
<text x="101" y="115.4">18</text>
<text x="75.4" y="125.6">12</text>
<text x="75.4" y="120.5">10</text>
<text x="75.8" y="123">11</text>
<text x="101" y="125.6">13</text>
<text x="101" y="123">14</text>
<text x="101" y="120.5">15</text>
<text x="36.7" y="239" transform="rotate(-90 36.7 239)">2</text>
<text x="36.7" y="234.3" transform="rotate(-90 36.7 234.3)">1</text>
<text x="48.1" y="239" transform="rotate(-90 48.1 239)">2</text>
<text x="48.1" y="234.3" transform="rotate(-90 48.1 234.3)">1</text>
<text x="59.5" y="239" transform="rotate(-90 59.5 239)">2</text>
<text x="59.5" y="234.3" transform="rotate(-90 59.5 234.3)">1</text>
<text x="69.7" y="239" transform="rotate(-90 69.7 239)">2</text>
<text x="69.7" y="234.3" transform="rotate(-90 69.7 234.3)">1</text>
<text x="79.9" y="239" transform="rotate(-90 79.9 239)">2</text>
<text x="79.9" y="234.3" transform="rotate(-90 79.9 234.3)">1</text>
</g>
</svg>
